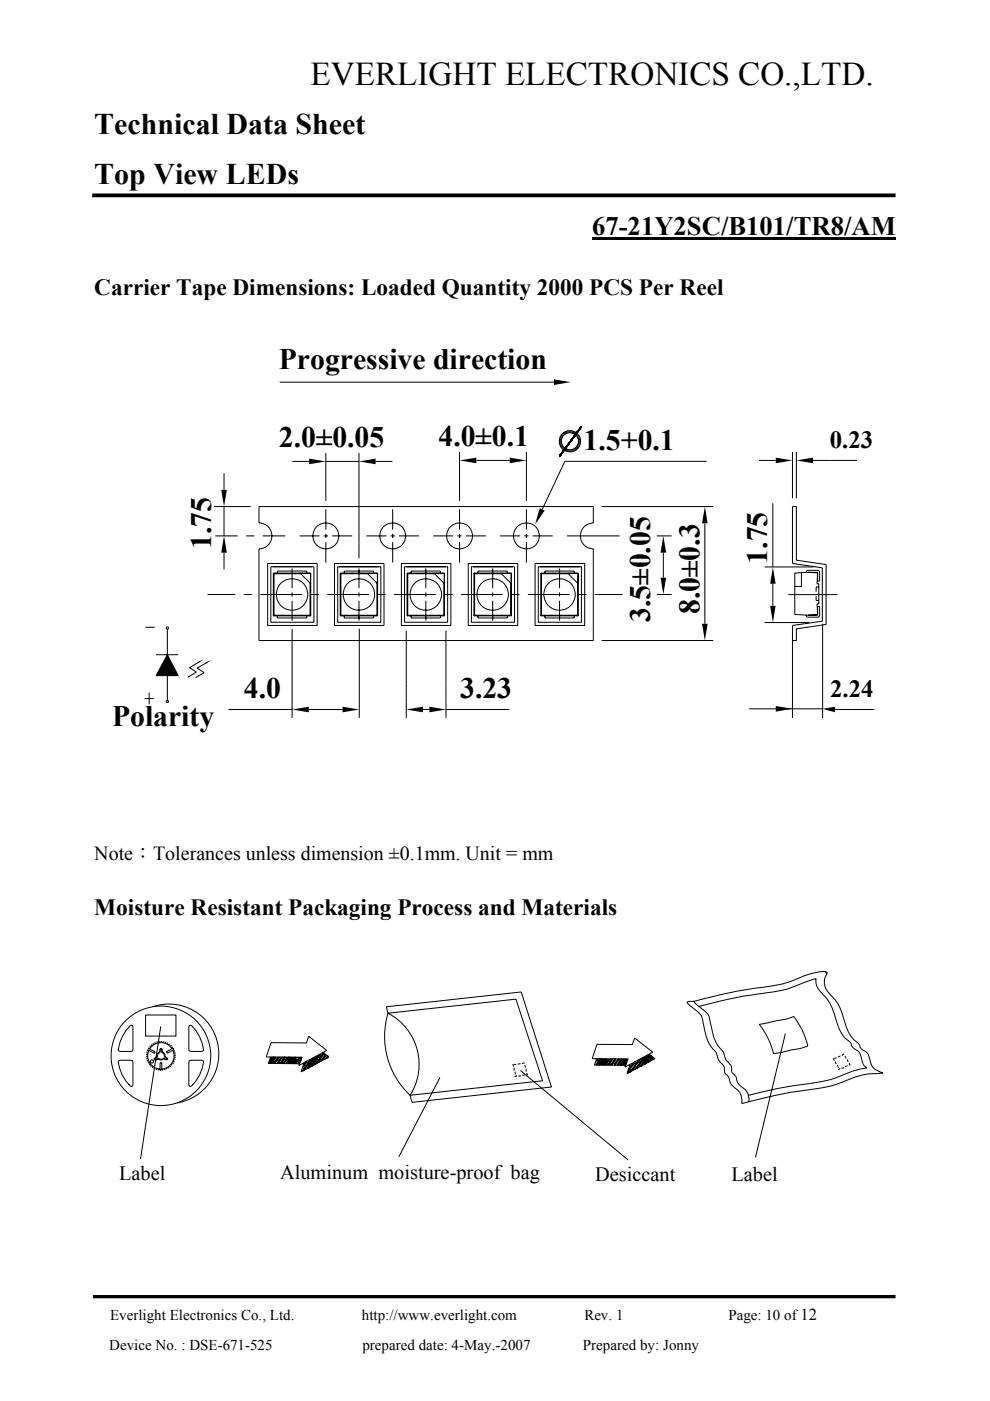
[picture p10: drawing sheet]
<svg xmlns="http://www.w3.org/2000/svg" width="210mm" height="297mm" viewBox="0 0 210 297" stroke-linecap="round" stroke-linejoin="round" font-family="sans-serif">
<path d="M125.6 50.3h64.4v.6h-64.4z" fill="#000"/>
<path d="M19.7 274.9h170.2" fill="none" stroke="#000" stroke-width=".71" stroke-linecap="butt"/>
<path d="M19.6 41.4h170.3" fill="none" stroke="#000" stroke-width=".79" stroke-linecap="butt"/>
<g fill="none" stroke="#000" stroke-width=".21">
<path d="M59.3 81h58.2M62 97.8h3.6M69.1 96.1v10.1M69.1 97.8h7M76.1 96.1v22.3M79.7 97.8h3.5M97.5 95.8v10.4M101 97.6h7.1M111.7 95.8v10.4M118.7 96.6l4.6-6.2-4.6 6.3M119.5 91.7h2.7M119.7 95.4h2.5"/>
<path d="M119.7 95.5h2.4M119.7 91.6h2.3M119.8 91.5h2.2M119.8 95.6h2.2M123.3 90.5l-4.6 6.3M123.3 90.4l-4.6 6.3M149.9 97.8h-30.1l-4.8 10.2M161 97.6h3.5M168.1 95.8v9.8M168.9 95.8v9.8M172.4 97.6h9.4M45.4 107.4h7.7"/>
<path d="M45.7 113.6h4.7M47.5 100.3v3.6M47.5 107.4v6.2M47.5 117.2v3.5M52.2 113.6h1.8M54.9 107.4h70.9v3.5a2.75 2.75 0 0 0-2.7 2.7 2.75 2.75 0 0 0 2.7 2.8v19.4h-70.9v-19.4a2.75 2.75 0 0 0 2.8-2.8 2.75 2.75 0 0 0-2.8-2.7zM55.7 113.6h4.8M56.8 119.5h10.5v13.1h-10.5zM63.5 113.6h4.3M68.7 113.6h.9M69.1 108v4.3M69.1 113.2v.9"/>
<path d="M69.1 115v4.3M70.4 113.6h4.3M71 119.5h10.4v13.1h-10.4zM77.7 113.6h4.3M82.8 113.6h.9M83.3 108v4.3M83.3 113.2v.9M83.3 115v4.3M84.6 113.6h4.3M85.1 119.5h10.5v13.1h-10.5zM91.9 113.6h4.2M97 113.6h.9"/>
<path d="M97.5 108v4.3M97.5 113.2v.9M97.5 115v4.3M98.8 113.6h4.3M99.3 119.5h10.5v13.1h-10.5zM106.1 113.6h4.2M111.2 113.6h.9M111.7 108v4.3M111.7 113.2v.9M111.7 115v4.3M113 113.6h4.2M113.5 119.5h10.5v13.1h-10.5z"/>
<path d="M120.2 113.6h11.2M127.6 107.4h23.7M139.3 113.6h3.2M140.7 117.2v5.3M149.5 111v21.2M163.9 106.7v13.5M30.8 133h2M33.1 138.8h4.7M35.5 138.8l2.3 4.5h-4.7M35.5 133.4v5.4M35.5 138.8l-2.4 4.5M44 126h5.9"/>
<path d="M51.7 126h1.8M55.2 126h8.9M57.4 120.2h9.2v11.7h-9.2zM58 121.5h7.9M58 130.6h7.9M58 121.5l.1 .1M58 121.5v9.1M58.1 121.6h5.7M58.1 130.5h7.7M58.1 130.5l-.1 .1M58.1 121.6v8.9M58.8 121.5v-.4h6.3v.4"/>
<path d="M58.8 130.6v.4h6.3v-.4M62 120.5v4.2M62 125.6v.9M62 127.4v4.2M62 133.4v18.8M63.7 121.6h2.1v2.1zM65.8 130.5l.1 .1M65.8 123.6v6.9M65.9 126h1.7M65.9 121.5l-.1 .1M65.9 121.5v9.1M69.4 126h8.9"/>
<path d="M71.6 120.2h9.2v11.7h-9.2zM72.2 121.5h7.9M72.2 130.6h7.9M72.2 121.5v9.1M72.2 121.5l.1 .1M72.3 121.6h5.7M72.3 130.5h7.6M72.3 121.6v8.9M72.3 130.5l-.1 .1M73 121.5v-.4h6.2v.4M73 130.6v.4h6.2v-.4M76.1 120.5v4.2"/>
<path d="M76.1 125.6v.9M76.1 127.4v4.2M76.2 133.3v18.9M77.9 121.6h2.1v2.1zM79.9 123.6v6.9M79.9 130.5l.2 .1M80.1 126h1.7M80.1 121.5v9.1M80.1 121.5l-.1 .1M83.6 126h8.9M85.8 120.2h9.2v11.7h-9.2zM86.2 133.7v18.5"/>
<path d="M86.3 121.5h8M86.3 130.6h8M86.3 121.5v9.1M86.3 121.5l.2 .1M86.5 121.6h5.7M86.5 130.5h7.6M86.5 121.6v8.9M86.5 130.5l-.2 .1M87.2 121.5v-.4h6.2v.4M87.2 130.6v.4h6.2v-.4M90.3 120.5v4.2M90.3 125.6v.9"/>
<path d="M90.3 127.4v4.2M92.1 121.6h2.1v2.1zM94.1 123.6v6.9M94.1 130.5l.2 .1M94.2 126h1.8M94.3 121.5v9.1M94.3 121.5l-.1 .1M94.6 133.7v18.5M97.8 126h8.8M100 120.2h9.1v11.7h-9.1zM100.5 121.5h8M100.5 130.6h8"/>
<path d="M100.5 121.5v9.1M100.5 121.5l.2 .1M100.7 121.6h5.6M100.7 130.5h7.6M100.7 121.6v8.9M100.7 130.5l-.2 .1M101.4 121.5v-.4h6.2v.4M101.4 130.6v.4h6.2v-.4M104.5 120.5v4.2M104.5 125.6v.9M104.5 127.4v4.2M106.3 121.6h2.1v2.1z"/>
<path d="M108.3 123.6v6.9M108.3 130.5l.2 .1M108.4 126h1.8M108.5 121.5v9.1M108.5 121.5l-.1 .1M112 126h8.8M114.2 120.2h9.1v11.7h-9.1zM114.7 121.5h7.9M114.7 130.6h7.9M114.7 121.5v9.1M114.7 121.5l.2 .1M114.9 121.6h5.6"/>
<path d="M114.9 130.5h7.6M114.9 121.6v8.9M114.9 130.5l-.2 .1M115.6 121.5v-.4h6.2v.4M115.6 130.6v.4h6.2v-.4M118.7 120.5v4.2M118.7 125.6v.9M118.7 127.4v4.2M120.5 121.6h2.1v2.1zM122.5 123.6v6.9M122.5 130.5l.1 .1M122.6 126h1.8"/>
<path d="M122.6 121.5v9.1M122.6 121.5v.1M126.2 126h5.8M127.6 135.8h23.7M139.3 126h3.2M162.2 120.2h10.4M162.2 132h9.5M163.9 123.8v4.6M167.2 126.1h10.4M168.1 135.8h.8v-2.5l6.3-.9v-12.7l-6.3-.9v-11.4h-.8v12.1l6.3 .9v11.3l-6.3 .9v19.6M170 121.4v2.9h-1.4M171 130.4l.2 .4h2.4l.2-.4v-1.8h-.4v1.8h-2"/>
<path d="M171.4 121.3h2v1.9h.4v-1.9l-.2-.4h-2.4l-.2 .5M171.4 121.3l-2.8 .2v8.8l2.8 .1M171.4 121.3l2 .2-.1 2.3h.4v4.2h-.4l.1 2.3-2 .1M173.1 126.3v1h.6M173.7 124.5h-.6v1M174.5 132.2v20.1M30.6 148.1h2M31.6 146.9v2.4M35.5 143.3v5.4M42 140.5l-1.8 1.1 1.5 .9-1.9 1.1M43.6 140.6l-1.8 1 1.5 1-1.8 1.1M48.5 150.4h13.5"/>
<path d="M65.5 150.4h7.1M89.7 150.4h1.4M94.6 150.4h13.4M158.9 150.3h15.6M177.1 150.4h8.3"/>
<circle cx="120.9" cy="93.6" r="2.27"/>
<circle cx="120.9" cy="93.6" r="1.82"/>
<circle cx="69.1" cy="113.6" r="2.75"/>
<circle cx="83.3" cy="113.6" r="2.75"/>
<circle cx="97.5" cy="113.6" r="2.75"/>
<circle cx="111.7" cy="113.6" r="2.75"/>
<circle cx="35.5" cy="133.2" r=".24"/>
<circle cx="61.9" cy="126" r="3.3"/>
<circle cx="76.1" cy="126" r="3.3"/>
<circle cx="90.3" cy="126" r="3.3"/>
<circle cx="104.5" cy="126" r="3.3"/>
<circle cx="118.7" cy="126" r="3.3"/>
<circle cx="35.5" cy="148.7" r=".24"/>
</g>
<g fill="#000">
<path d="M65.6 97.2l3.5 .6-3.5 .6zM76.1 97.8l3.6-.6v1.2zM97.5 97.6l3.5-.6v1.2zM108.1 97l3.6 .6-3.6 .6zM117.5 80.4l3.5 .6-3.5 .6zM118.6 93.6l.5 .3h-.5zM118.6 93.6h.5v.3zM118.6 93.2h.5zM118.6 93.2l.5 .4h-.5zM118.6 93.2h.5v.4zM118.6 93.9h.5zM118.6 93.9l.6 .3h-.5z"/>
<path d="M118.6 93.9h.5l.1 .3zM118.7 94.2l.5 .1zM118.7 94.3l.7 .3h-.5zM118.7 94.3h.5l.2 .3zM118.7 92.8h.5zM118.7 92.8l.4 .4h-.5zM118.7 92.8h.5l-.1 .4zM118.9 94.6h.5zM118.9 92.5l.3 .3h-.5zM118.9 92.5h.5l-.2 .3zM118.9 94.6l.7 .2h-.6zM118.9 94.6h.5l.2 .2z"/>
<path d="M118.9 92.4l.5 .1zM118.9 92.4h.6zM119 94.8l.7 .1zM119.1 92.2l.4 .2h-.6zM119.1 92.2h.5l-.1 .2zM119.1 94.9l.7 .2h-.6zM119.1 94.9h.6l.1 .2zM119.1 92.1l.5 .1zM119.1 92.1h.7zM119.2 95.1l.6 .1zM119.2 95.1h.6v.1zM119.2 92h.7z"/>
<path d="M119.3 91.9h.8zM119.3 95.2h.5l-.2 .2zM119.4 91.8h.9zM119.4 91.8h1zM119.5 91.8h1zM119.5 91.7l1.1 .1zM119.5 91.7h1.5zM119.5 91.8h1.1zM119.7 95.4h1.2zM119.8 95.4h1.1zM119.8 95.3h.7zM119.8 95.3l.8 .1z"/>
<path d="M119.8 95.5l1.9 .2zM119.8 95.2l.7 .1zM119.8 95.2h.4zM119.9 95.1l.3 .1h-.4zM120 95.7h1.6zM120 95.7h1.7zM120.1 91.4h1.6l.3 .2zM120.1 91.4h1.6zM120.2 91.4h1.5zM120.2 95.7l1.1 .1zM120.2 95.7h1.4zM120.4 95.8h.8z"/>
<path d="M120.4 95.8h.9zM120.2 91.4h1.4zM120.4 91.3l1.2 .1zM120.4 91.3h.9zM120.6 91.3h.7zM120.6 95.8h.6zM120.6 91.3h.6zM121 91.7l1.2 .1zM121.1 91.8h1.2zM120.9 95.4h1.3zM121.1 95.4h1.1zM121.2 91.8h1.1z"/>
<path d="M121.3 95.3h1zM121.4 91.8h.8zM121.4 91.8h.9zM121.5 91.8l.7 .1zM121.5 91.8h.7zM121.5 95.2h.9zM121.6 95.2h.8zM121.7 91.9l.4 .1zM121.7 91.9h.5zM121.8 95.1h.7zM121.8 92l.2 .1zM121.8 92h.3z"/>
<path d="M121.9 95h.7zM122.1 92.2l.8 .2h-.6zM122.1 92.2h.6l.2 .2zM122.2 92.1l.5 .1zM121.9 95l.3-.2 .4 .2zM122.2 94.8h.5l-.1 .2zM122.3 94.7l.4 .1h-.5zM122.3 94.7h.5zM122.3 92.4l.6 .1zM122.3 92.5l.7 .3h-.5zM122.3 92.5h.6l.1 .3zM122.4 91.8l.2 .3h-.4z"/>
<path d="M122.3 94.7l.1-.1 .4 .1zM122.4 94.6h.5l-.1 .1zM122.5 92.8h.5zM122.5 94.3l.4 .3h-.5zM122.5 94.3h.5l-.1 .3zM122.5 92.8l.6 .4h-.5zM122.5 92.8h.5l.1 .4zM122.6 94.2l.4 .1h-.5zM122.6 94.2h.4zM122.6 93.2h.5zM122.6 93.2l.5 .4h-.4zM122.6 93.2h.5v.4z"/>
<path d="M122.6 94l.4 .2h-.4zM122.6 94h.5l-.1 .2zM122.7 93.9l.4 .1zM122.7 93.6l.4 .3h-.4zM122.7 93.6h.4v.3zM164.5 97l3.6 .6-3.6 .6zM168.9 97.6l3.5-.6v1.2zM47.5 113.6l.6 3.6h-1.2zM46.9 103.9h1.2l-.6 3.5zM114.5 107.8l1 .5-2 2.9zM140.7 113.6l.6 3.6h-1.2zM149.5 107.4l.6 3.6h-1.2z"/>
<path d="M35.5 138.8l2.3 4.5h-4.7zM140.1 122.5h1.2l-.6 3.5zM148.9 132.2h1.2l-.6 3.6zM163.9 120.2l.6 3.6h-1.2zM163.3 128.5h1.2l-.6 3.5zM41.9 140.4l1.2-.5-1 .7zM43.5 140.5l1.2-.5-.9 .7zM62 150.4l3.5-.6v1.2zM72.6 149.8l3.6 .6-3.6 .6zM86.2 150.4l3.5-.6v1.2zM91.1 149.8l3.5 .6-3.5 .6zM164.5 149.7l3.6 .6-3.6 .6z"/>
<path d="M174.5 150.3l2.6-.5v1.2z"/>
</g>
<path d="M22.1 202.5h167.2v51.6h-167.2z" fill="#fff"/>
<g fill="none" stroke="#000" stroke-width=".21">
<path d="M27.3 217.7h.1M27.6 217.5l.5-.1 .1 .3-.1 5.1-2.7 .1-.2-.1a7.5 7.5 0 0 1 2.4-5.3zM30.9 215.2h6.4v4.5h-6.4zM32.4 213.4a10.6 10.6 0 0 1 13.7 7.5 10.6 10.6 0 0 1-8.6 12.9M34.1 217.6l-4.3 28.1M40.2 217.4h.2a7.4 7.4 0 0 1 2.7 5.4l-.3 .1-2.6-.1zM40.9 217.7h.1M82.3 214.8a12.2 12.2 0 0 1 4.7 17.4M82.3 214.8a17.1 17.1 0 0 0 4.7 17.4M82.3 214.8l-.4-1.3 28.7-3.2 6.4 20.2M82.3 214.8l27.1-3 5.7 17.4M145.8 212.4l.2-.1a8.7 8.7 0 0 0 3.7-.6l2.4-.6a96.6 96.6 0 0 1 11.9-2.1 22.5 22.5 0 0 0 6.6-2.1 9.8 9.8 0 0 1 4.7-.8l.1 .2a3.4 3.4 0 0 0 .6 4.4 10.2 10.2 0 0 1 3.1 5.8l.2 .8a6.8 6.8 0 0 0 2.9 4l.1 .3a1.65 1.65 0 0 0 1.3 1.4l.5 .5 .5 1.5a2.5 2.5 0 0 0 1.7 2.1l1 .4-1.3 .1a17.8 17.8 0 0 0-8 2.1 20.9 20.9 0 0 1-5.1 1.2 102.2 102.2 0 0 0-15.5 3.1 3.3 3.3 0 0 0-1.8-3.5 2.87 2.87 0 0 1-1-2.1l-.4-.5a1.33 1.33 0 0 1-.6-1.5l-.4-.8a3.3 3.3 0 0 1-1.3-2.4 8.4 8.4 0 0 1-2.5-5.2l-.4-1.8a3.8 3.8 0 0 0-2-2.5l-.7-.5a.71 .71 0 0 1-.5-.8z"/>
<path d="M147.3 212.3l.3 .5 1.6 1.3a3.3 3.3 0 0 1 1.5 2.7 10 10 0 0 0 2.7 6.2l.2 .6a3.1 3.1 0 0 0 1.4 2.2l.1 .3a1.83 1.83 0 0 0 .9 2l.1 .2a3.1 3.1 0 0 0 1.8 2.6 2.94 2.94 0 0 1 1 2.7M148.2 213.4a120.8 120.8 0 0 1 17.6-3.4l1.7-.5 4-1.5 1.6-.5a4.1 4.1 0 0 0 1.7 3.6 10.6 10.6 0 0 1 2.6 5.4 7.4 7.4 0 0 0 3 4.6l.1 .3a1.27 1.27 0 0 0 .8 1 2.33 2.33 0 0 1 1.5 2.3 2.34 2.34 0 0 0 1 1.7 26.5 26.5 0 0 0-6.8 2.2l-3.9 .9a95.5 95.5 0 0 0-14.4 2.7M161.1 217.2l5.5-1.1 1.7-.6a15.9 15.9 0 0 1 3 6.3l-1.7 .5-5.5 1.1a16.2 16.2 0 0 0-3-6.2zM166.6 219.1l-6.4 26.3M175.1 206.2l.3 .3M25.2 224.9l.2-.1 2.7 .1 .1 5.1-.3 .4a7.4 7.4 0 0 1-2.7-5.5zM27.3 230h.1M31.1 223.9v.3M31.1 223.4v.3M31.1 224.3l.1 .3M31.2 223v.3M31.2 224.7l.1 .3"/>
<path d="M31.4 225.2l.1 .2M31.4 222.5l-.1 .3M31.5 222.3l1.4 .7-.1 .3-1.5-.7M31.6 222.7a2.8 2.8 0 0 0 2.4 4M31.6 222.1l-.1 .3M31.6 225.6l.2 .2M31.9 225.9l.2 .2M31.9 221.8l-.2 .2M32.2 221.5l-.2 .2M32.2 226.2l.3 .2M32.6 221.2l-.2 .2M32.6 226.5l.3 .1"/>
<path d="M33 221l-.3 .2M33 226.7l.3 .1M33.1 224.6h.1M33.4 220.9l-.2 .1M33.4 226.8h.4M33.9 226.9h.3M33.9 220.8l-.3 .1M34 226.9v-1.6h.3v1.6M34 222.4l.3 .1v.6l.3 .2 .2 .7 .6 .6h-.2l-.5-.3-.3 .3h-.5l-.3-.3-.5 .3h-.2l.5-.5v-.4l.2-.4 .4-.2zM34.1 220.8h.3M34.4 222.6v.4l.4 .2 .2 .8 .5 .4v.2l-.4 .1-.3-.2-.4 .2h-.4l-.5-.2-.4 .3M34.4 222.6l-.2-.3-.2 .1-.1 .6-.6 .6v.4l-.6 .4v.3l.5 .1"/>
<path d="M34.5 220.9h.3M34.6 226.8l-.2 .1M34.9 220.9l.3 .1M35.1 226.7l-.3 .1M35.3 223l1.4-.8 .2 .3-1.4 .8zM35.4 221.1l.2 .1M35.5 226.5l-.3 .2M35.8 221.3l.2 .2M35.9 226.3l-.3 .2M36.1 221.6l.3 .2M36.3 226l-.3 .2M36.4 221.9l.2 .2"/>
<path d="M36.5 222.3a2.81 2.81 0 0 0-4.8 .1M36.5 225.7l-.1 .2M36.7 222.6a2.82 2.82 0 0 1-2.4 4.1M36.7 222.3l.2 .2M36.8 225.3l-.2 .3M36.9 222.7l.1 .3M37 224.9l-.1 .3M37.1 223.1v.3M37.1 224.5l-.1 .2M37.1 223.6l.1 .3M37.2 223.9h.1M37.2 224l-.1 .3"/>
<path d="M40.2 224.9l2.6-.1 .3 .1a7.4 7.4 0 0 1-2.7 5.5l-.4-.4zM40.9 230h.1M57.1 225.4h.1M57.1 225.2h.1M57.1 225h.1M57.1 224.9h.1M57.2 225.3h.1M57.2 225.1h.1M57.3 225h.1M57.3 224.8h.1M57.3 224.6h.1M57.3 225.4h.1"/>
<path d="M57.3 224.5h.1M57.3 225.3h.1M57.3 224.3h.1M57.4 225.1h.1M57.4 224.1h.1M57.4 224.1l-.5 1.4h6.6M57.4 224.9h.1M57.4 224.8h.1M57.4 224.6h.1M57.5 225.4h.1M57.5 224.4h.1M57.5 225.2h.1"/>
<path d="M57.5 224.3h.1M57.5 221.1h7.5l.5-1.4 3.8 3-5.9 3.2 .6-1.7-7.5-.1zM57.5 225h.1M57.5 224.9h.1M57.6 224.7h.1M57.6 224.5h.1M57.6 225.3h.1M57.6 224.4h.1M57.6 225.2h.1M57.6 224.2h.1M57.7 225h.1M57.7 224.8h.1"/>
<path d="M57.7 224.7h.1M57.7 225.5h.1M57.7 224.5h.1M57.8 225.3h.1M57.8 224.3h.1M57.8 225.1h.1M57.8 224.2h.1M57.8 225h.1M57.8 224.8h.1M57.8 224.6h.1M57.9 225.4h.1M57.9 224.5h.1"/>
<path d="M57.9 225.2h.1M57.9 224.3h.1M57.9 225.1h.1M57.9 224.1h.1M58 224.9h.1M58 224.7h.1M58 224.6h.1M58 225.4h.1M58 224.4h.1M58 225.2h.1M58 224.2h.1M58.1 225h.1"/>
<path d="M58.1 224.9h.1M58.1 224.7h.1M58.1 224.5h.1M58.2 225.3h.1M58.2 224.3h.1M58.2 225.1h.1M58.2 224.2h.1M58.2 225h.1M58.2 224.8h.1M58.3 224.6h.1M58.3 225.4h.1M58.3 224.5h.1"/>
<path d="M58.3 225.3h.1M58.3 224.3h.1M58.3 225.1h.1M58.3 224.1h.1M58.4 224.9h.1M58.4 224.8h.1M58.4 224.6h.1M58.4 224.4h.1M58.4 225.4h.1M58.4 225.2h.1M58.4 224.3h.1M58.5 225h.1"/>
<path d="M58.5 224.9h.1M58.5 224.7h.1M58.5 224.5h.1M58.6 225.3h.1M58.6 224.4h.1M58.6 225.2h.1M58.6 224.2h.1M58.6 225h.1M58.7 224.8h.1M58.7 224.7h.1M58.7 225.5h.1M58.7 224.5h.1"/>
<path d="M58.7 225.3h.1M58.7 224.3h.1M58.7 225.1h.1M58.7 224.2h.1M58.8 225h.1M58.8 224.8h.1M58.8 224.6h.1M58.8 225.4h.1M58.8 224.5h.1M58.9 225.2h.1M58.9 224.3h.1M58.9 225.1h.1"/>
<path d="M58.9 224.9h.1M58.9 224.7h.1M58.9 224.6h.1M59 225.4h.1M59 224.4h.1M59 225.2h.1M59 224.2h.1M59 225h.1M59.1 224.9h.1M59.1 224.7h.1M59.1 225.5h.1M59.1 224.5h.1"/>
<path d="M59.1 225.3h.1M59.1 224.3h.1M59.2 225.1h.1M59.2 224.2h.1M59.2 225h.1M59.2 224.8h.1M59.2 224.6h.1M59.2 225.4h.1M59.2 224.5h.1M59.3 225.3h.1M59.3 224.3h.1M59.3 225.1h.1"/>
<path d="M59.3 224.1h.1M59.3 224.9h.1M59.4 224.8h.1M59.4 224.6h.1M59.4 225.4h.1M59.4 224.4h.1M59.4 225.2h.1M59.4 224.3h.1M59.4 225h.1M59.5 224.9h.1M59.5 224.7h.1M59.5 224.5h.1"/>
<path d="M59.5 225.3h.1M59.5 224.4h.1M59.6 225.2h.1M59.6 224.2h.1M59.6 225h.1M59.6 224.8h.1M59.6 224.7h.1M59.6 225.5h.1M59.6 224.5h.1M59.7 225.3h.1M59.7 224.3h.1M59.7 225.1h.1"/>
<path d="M59.7 224.2h.1M59.7 225h.1M59.8 224.8h.1M59.8 224.6h.1M59.8 225.4h.1M59.8 224.5h.1M59.8 225.2h.1M59.8 224.3h.1M59.9 225.1h.1M59.9 224.9h.1M59.9 224.7h.1M59.9 224.6h.1"/>
<path d="M59.9 225.4h.1M59.9 224.4h.1M60 225.2h.1M60 224.2h.1M60 225h.1M60 224.9h.1M60 224.7h.1M60.1 224.5h.1M60.1 225.5h.1M60.1 225.3h.1M60.1 224.3h.1M60.1 225.1h.1"/>
<path d="M60.1 224.2h.1M60.1 225h.1M60.2 224.8h.1M60.2 224.6h.1M60.2 224.5h.1M60.2 225.4h.1M60.2 225.3h.1M60.2 224.3h.1M60.3 225.1h.1M60.3 224.1h.1M60.3 224.9h.1M60.3 224.8h.1"/>
<path d="M60.3 224.6h.1M60.3 224.4h.1M60.3 225.4h.1M60.4 225.2h.1M60.4 224.3h.1M60.4 225h.1M60.4 224.9h.1M60.5 224.7h.1M60.5 224.5h.1M60.5 225.3h.1M60.5 224.4h.1M60.5 225.2h.1"/>
<path d="M60.5 224.2h.1M60.6 225h.1M60.6 224.8h.1M60.6 224.7h.1M60.6 224.5h.1M60.6 225.5h.1M60.6 224.3h.1M60.6 225.3h.1M60.7 225.1h.1M60.7 224.2h.1M60.7 225h.1M60.7 224.8h.1"/>
<path d="M60.7 224.6h.1M60.8 224.5h.1M60.8 225.4h.1M60.8 224.3h.1M60.8 225.2h.1M60.8 225.1h.1M60.8 224.9h.1M60.9 224.7h.1M60.9 224.6h.1M60.9 224.4h.1M60.9 225.4h.1M60.9 224.2h.1"/>
<path d="M60.9 225.2h.1M61 225h.1M61 224.9h.1M61 224.7h.1M61 225.5h.1M61 224.5h.1M61.1 224.3h.1M61.1 225.3h.1M61.1 224.2h.1M61.1 225.1h.1M61.1 225h.1M61.1 224.8h.1"/>
<path d="M61.2 224.6h.1M61.2 224.5h.1M61.2 225.4h.1M61.2 225.3h.1M61.2 224.3h.1M61.2 224.1h.1M61.2 225.1h.1M61.3 224.9h.1M61.3 224.8h.1M61.3 224.6h.1M61.3 224.4h.1M61.3 225.4h.1"/>
<path d="M61.3 224.3h.1M61.3 225.2h.1M61.4 225h.1M61.4 224.9h.1M61.4 224.7h.1M61.4 224.5h.1M61.5 224.4h.1M61.5 225.3h.1M61.5 224.2h.1M61.5 225.2h.1M61.5 225h.1M61.5 224.8h.1"/>
<path d="M61.6 224.7h.1M61.6 224.5h.1M61.6 225.5h.1M61.6 224.3h.1M61.6 225.3h.1M61.6 224.2h.1M61.6 225.1h.1M61.7 225h.1M61.7 224.8h.1M61.7 224.6h.1M61.7 224.5h.1M61.7 225.4h.1"/>
<path d="M61.8 224.3h.1M61.8 225.2h.1M61.8 225.1h.1M61.8 224.9h.1M61.8 224.7h.1M61.8 224.6h.1M61.9 224.4h.1M61.9 225.4h.1M61.9 224.2h.1M61.9 225.2h.1M61.9 225h.1M62 224.9h.1"/>
<path d="M62 224.7h.1M62 224.5h.1M62 225.5h.1M62 224.3h.1M62 225.3h.1M62 224.2h.1M62 225.1h.1M62.1 225h.1M62.1 224.8h.1M62.1 224.6h.1M62.1 224.5h.1M62.1 225.4h.1"/>
<path d="M62.2 224.3h.1M62.2 225.3h.1M62.2 225.1h.1M62.2 224.9h.1M62.2 224.8h.1M62.3 224.6h.1M62.3 224.4h.1M62.3 225.4h.1M62.3 224.3h.1M62.3 225.2h.1M62.3 225h.1M62.4 224.9h.1"/>
<path d="M62.4 224.7h.1M62.4 224.5h.1M62.4 225.5h.1M62.4 224.4h.1M62.4 225.3h.1M62.4 225.2h.1M62.4 224.2h.1M62.5 225h.1M62.5 224.8h.1M62.5 224.7h.1M62.5 224.5h.1M62.5 225.5h.1"/>
<path d="M62.6 224.3h.1M62.6 225.3h.1M62.6 224.2h.1M62.6 225.1h.1M62.6 225h.1M62.6 224.8h.1M62.7 224.6h.1M62.7 224.5h.1M62.7 225.4h.1M62.7 224.3h.1M62.7 225.2h.1M62.7 225.1h.1"/>
<path d="M62.8 224.9h.1M62.8 224.7h.1M62.8 224.6h.1M62.8 225.4h.1M62.8 224.4h.1M62.9 224.2h.1M62.9 225.2h.1M62.9 225h.1M62.9 224.9h.1M62.9 224.7h.1M62.9 225.5h.1M62.9 224.5h.1"/>
<path d="M63 225.3h.1M63 224.3h.1M63 225.1h.1M63 224.2h.1M63 225h.1M63.1 224.8h.1M63.1 224.6h.1M63.1 224.5h.1M63.1 225.4h.1M63.1 225.3h.1M63.1 224.3h.1M63.1 225.1h.1"/>
<path d="M63.2 224.9h.1M63.2 224.8h.1M63.2 224.6h.1M63.2 224.4h.1M63.2 225.4h.1M63.3 224.3h.1M63.3 225.2h.1M63.3 225h.1M63.3 224.9h.1M63.3 224.7h.1M63.4 224.5h.1M63.4 225.5h.1"/>
<path d="M63.4 224.4h.1M63.4 225.3h.1M63.4 224.2h.1M63.4 225.2h.1M63.4 225h.1M63.5 224.8h.1M63.5 224.7h.1M63.5 225.5h.1M63.5 224.5h.1M63.5 224.3h.1M63.5 225.3h.1M63.6 224.2h.1"/>
<path d="M63.6 225.1h.1M63.6 225h.1M63.6 224.8h.1M63.6 224.6h.1M63.6 224.5h.1M63.7 224.3h.1M63.7 224.9h.1M63.8 224.7h.1M63.8 224.6h.1M63.8 224.4h.1M63.8 224.2h.1M64 224.2h.1"/>
<path d="M64 227.1h.1M64 226.9h.1M64.1 227h.1M64.1 226.8h.1M64.2 226.7h.1M64.2 226.5h.1M64.2 226.4h.1M64.2 226.2h.1M64.3 227h.1M64.3 226.8h.1M64.3 226.6h.1M64.3 225.5h.1"/>
<path d="M64.3 226.5h.1M64.3 226.3h.1M64.4 226.1h.1M64.4 226h.1M64.4 226.9h.1M64.4 225.8h.1M64.4 226.8h.1M64.5 225.6h.1M64.5 226.6h.1M64.5 225.5h.1M64.5 226.4h.1M64.5 226.3h.1"/>
<path d="M64.5 226.1h.1M64.5 225.9h.1M64.5 226.9h.1M64.6 225.7h.1M64.6 226.7h.1M64.6 225.6h.1M64.6 226.5h.1M64.6 225.4h.1M64.6 226.4h.1M64.6 225.2h.1M64.6 226.2h.1M64.7 226h.1"/>
<path d="M64.7 225.9h.1M64.7 225.7h.1M64.7 226.7h.1M64.7 225.5h.1M64.7 226.5h.1M64.8 225.4h.1M64.8 226.3h.1M64.8 225.2h.1M64.8 226.1h.1M64.8 226h.1M64.8 225.8h.1M64.9 225.7h.1"/>
<path d="M64.9 226.6h.1M64.9 225.5h.1M64.9 226.4h.1M64.9 225.3h.1M64.9 226.3h.1M64.9 225.1h.1M64.9 226.1h.1M65 225.9h.1M65 225.8h.1M65 225.6h.1M65 226.6h.1M65 226.4h.1"/>
<path d="M65 225.4h.1M65 225.3h.1M65 226.2h.1M65.1 225.1h.1M65.1 226.1h.1M65.1 225.9h.1M65.1 225.7h.1M65.2 225.6h.1M65.2 226.5h.1M65.2 225.4h.1M65.2 226.4h.1M65.2 225.2h.1"/>
<path d="M65.2 226.2h.1M65.2 225h.1M65.2 226h.1M65.2 225.8h.1M65.3 225.7h.1M65.3 225.5h.1M65.3 226.5h.1M65.3 225.3h.1M65.3 226.3h.1M65.3 225.2h.1M65.3 226.1h.1M65.4 225h.1"/>
<path d="M65.4 226h.1M65.4 225.8h.1M65.4 224.8h.1M65.4 225.6h.1M65.4 225.5h.1M65.4 226.4h.1M65.5 225.3h.1M65.5 226.3h.1M65.5 225.1h.1M65.5 226.1h.1M65.5 225h.1M65.5 225.9h.1"/>
<path d="M65.5 224.8h.1M65.5 225.7h.1M65.6 225.6h.1M65.6 225.4h.1M65.6 225.2h.1M65.6 226.2h.1M65.6 225.1h.1M65.6 226h.1M65.7 224.9h.1M65.7 225.9h.1M65.7 224.7h.1M65.7 225.7h.1"/>
<path d="M65.7 225.5h.1M65.7 225.4h.1M65.7 225.2h.1M65.7 226.1h.1M65.8 225h.1M65.8 226h.1M65.8 224.9h.1M65.8 225.8h.1M65.8 224.7h.1M65.8 225.7h.1M65.8 225.5h.1M65.9 225.3h.1"/>
<path d="M65.9 225.1h.1M65.9 226.1h.1M65.9 225h.1M65.9 225.9h.1M65.9 224.8h.1M65.9 225.8h.1M66 224.6h.1M66 225.6h.1M66 225.4h.1M66 225.3h.1M66 225.1h.1M66 226.1h.1"/>
<path d="M66.1 224.9h.1M66.1 225.9h.1M66.1 224.8h.1M66.1 225.7h.1M66.1 224.6h.1M66.1 225.6h.1M66.1 224.4h.1M66.1 225.4h.1M66.2 225.2h.1M66.2 225h.1M66.2 226h.1M66.2 224.9h.1"/>
<path d="M66.2 225.8h.1M66.2 224.7h.1M66.2 225.7h.1M66.3 224.5h.1M66.3 225.5h.1M66.3 224.4h.1M66.3 225.3h.1M66.3 225.2h.1M66.3 225h.1M66.4 224.8h.1M66.4 225.8h.1M66.4 224.7h.1"/>
<path d="M66.4 225.6h.1M66.4 224.5h.1M66.4 225.5h.1M66.4 224.3h.1M66.4 225.3h.1M66.4 225.1h.1M66.5 225h.1M66.5 224.8h.1M66.5 225.7h.1M66.5 224.6h.1M66.5 225.6h.1M66.5 224.5h.1"/>
<path d="M66.5 225.4h.1M66.6 224.3h.1M66.6 225.2h.1M66.6 225.1h.1M66.6 224.9h.1M66.6 224.7h.1M66.6 225.7h.1M66.7 224.6h.1M66.7 225.5h.1M66.7 224.4h.1M66.7 225.4h.1M66.7 224.2h.1"/>
<path d="M66.7 225.2h.1M66.7 225h.1M66.8 224.9h.1M66.8 224.7h.1M66.8 225.7h.1M66.8 224.5h.1M66.8 225.5h.1M66.8 225.3h.1M66.8 224.3h.1M66.9 224.2h.1M66.9 225.1h.1M66.9 225h.1"/>
<path d="M66.9 224.8h.1M66.9 224.6h.1M66.9 225.6h.1M67 224.5h.1M67 225.4h.1M67 224.3h.1M67 225.3h.1M67 225.1h.1M67 224.1h.1M67 224.9h.1M67 224h.1M67.1 224.8h.1"/>
<path d="M67.1 224.6h.1M67.1 224.4h.1M67.1 225.4h.1M67.1 224.3h.1M67.1 225.2h.1M67.1 224.1h.1M67.1 225h.1M67.2 224.9h.1M67.2 223.9h.1M67.2 224.7h.1M67.2 224.5h.1M67.2 224.4h.1"/>
<path d="M67.2 225.3h.1M67.3 224.2h.1M67.3 225.2h.1M67.3 224h.1M67.3 225h.1M67.3 223.9h.1M67.3 224.8h.1M67.3 224.7h.1M67.4 224.5h.1M67.4 225.3h.1M67.4 224.3h.1M67.4 224.2h.1"/>
<path d="M67.4 225.1h.1M67.4 224h.1M67.4 225h.1M67.5 223.8h.1M67.5 224.8h.1M67.5 224.6h.1M67.5 224.5h.1M67.5 225.2h.1M67.5 224.3h.1M67.5 225.1h.1M67.5 224.1h.1M67.6 223.9h.1"/>
<path d="M67.6 224.9h.1M67.6 223.8h.1M67.6 224.7h.1M67.6 224.6h.1M67.6 224.4h.1M67.7 224.2h.1M67.7 225.2h.1M67.7 225h.1M67.7 224.1h.1M67.7 224.9h.1M67.7 223.9h.1M67.8 223.7h.1"/>
<path d="M67.8 224.7h.1M67.8 223.6h.1M67.8 224.5h.1M67.8 224.3h.1M67.8 224.2h.1M67.8 224h.1M67.8 225h.1M67.9 224.8h.1M67.9 223.8h.1M67.9 224.6h.1M67.9 223.7h.1M67.9 223.5h.1"/>
<path d="M67.9 224.5h.1M67.9 224.3h.1M68 224.1h.1M68 224h.1M68 224.9h.1M68 223.8h.1M68 224.8h.1M68 224.6h.1M68 223.6h.1M68.1 224.4h.1M68.1 223.5h.1M68.1 224.3h.1"/>
<path d="M68.1 224.1h.1M68.1 223.9h.1M68.1 224.9h.1M68.2 223.8h.1M68.2 224.7h.1M68.2 223.6h.1M68.2 224.5h.1M68.2 224.4h.1M68.2 223.4h.1M68.2 224.2h.1M68.2 224h.1M68.3 223.9h.1"/>
<path d="M68.3 224.8h.1M68.3 223.7h.1M68.3 224.7h.1M68.3 223.5h.1M68.3 224.5h.1M68.3 223.4h.1M68.3 224.3h.1M68.4 224.2h.1M68.4 224h.1M68.4 224.8h.1M68.4 223.8h.1M68.5 223.6h.1"/>
<path d="M68.5 224.6h.1M68.5 223.5h.1M68.5 224.5h.1M68.5 223.3h.1M68.5 224.3h.1M68.5 223.2h.1M68.5 224.1h.1M68.5 223.1l1.2 1-5.8 3.2 .5-1.8h-.3M68.5 223.9h.1M68.6 223.8h.1M68.6 224.6h.1M68.6 223.6h.1"/>
<path d="M68.6 223.4h.1M68.6 224.4h.1M68.6 223.3h.1M68.6 224.2h.1M68.7 224.1h.1M68.7 223.9h.1M68.7 223.7h.1M68.7 224.5h.1M68.7 223.6h.1M68.7 224.3h.1M68.7 223.4h.1M68.8 224.2h.1"/>
<path d="M68.8 224h.1M68.8 223.8h.1M68.9 223.7h.1M68.9 223.5h.1M68.9 224.5h.1M68.9 224.3h.1M68.9 224.1h.1M69 224h.1M69 223.8h.1M69 223.6h.1M69 224.4h.1M69 224.3h.1"/>
<path d="M69.1 224.1h.1M69.1 223.9h.1M69.1 223.8h.1M69.2 224.4h.1M69.2 224.2h.1M69.2 224h.1M69.2 223.9h.1M69.3 224.3h.1M69.3 224.2h.1M69.4 224h.1M69.4 223.8h.1M69.5 224.1h.1"/>
<path d="M69.5 223.9h.1M69.6 224.1h.1M93.3 228.5l-8.7 16.8M108.8 225.6l.1 .5M109 226.4l.1 .5M109 225.7h.5M109.2 228.1v.1l.4-.1v.1M109.3 227.2v.6M109.9 228.1l.6 .1M110.4 227l22.8 18.9M110.4 225.5l-.6 .1M111.2 225.5l-.1-.1-.4 .1"/>
<path d="M111.3 225.8l.1 .6M111.3 227.9l-.5 .1M111.5 226.6l.1 .6M111.7 227.5l.1 .4h-.1M115.2 229.1l-28.2 3.1M117 230.5l-29.6 3.2-.4-1.5M126.2 225.7h.1M126.2 225.6h.1M126.2 225.4h.1M126.3 225.2h.1M126.3 225.7h.1M126.4 225.5h.1"/>
<path d="M126.4 225.3h.1M126.4 225.2h.1M126.4 225h.1M126.5 225.8h.1M126.5 224.8h.1M126.5 225.6h.1M126.5 224.7h.1M126.5 225.5h.1M126.5 224.5h.1M126.5 224.5l-.4 1.3 6.6 .1M126.5 225.3h.1M126.6 225.1h.1"/>
<path d="M126.6 225h.1M126.6 225.7h.1M126.6 224.8h.1M126.6 221.4l7.5 .1 .5-1.4 3.8 3-5.9 3.2 .6-1.8h-7.5zM126.6 225.6h.1M126.6 224.6h.1M126.7 225.4h.1M126.7 225.2h.1M126.7 225.1h.1M126.7 224.9h.1M126.7 224.7h.1M126.7 225.7h.1"/>
<path d="M126.8 225.5h.1M126.8 224.6h.1M126.8 225.4h.1M126.8 225.2h.1M126.9 225h.1M126.9 225.8h.1M126.9 224.9h.1M126.9 224.7h.1M126.9 225.7h.1M126.9 225.5h.1M126.9 224.5h.1M127 225.3h.1"/>
<path d="M127 225.1h.1M127 225h.1M127 225.8h.1M127 224.8h.1M127 225.6h.1M127 224.6h.1M127.1 225.4h.1M127.1 224.5h.1M127.1 225.3h.1M127.1 225.1h.1M127.1 224.9h.1M127.2 225.7h.1"/>
<path d="M127.2 224.8h.1M127.2 225.6h.1M127.2 224.6h.1M127.2 225.4h.1M127.2 225.2h.1M127.3 225h.1M127.3 224.9h.1M127.3 225.7h.1M127.3 224.7h.1M127.3 225.5h.1M127.3 224.5h.1M127.4 225.3h.1"/>
<path d="M127.4 225.2h.1M127.4 225h.1M127.4 225.8h.1M127.4 224.8h.1M127.4 224.7h.1M127.4 225.6h.1M127.5 225.5h.1M127.5 224.5h.1M127.5 225.3h.1M127.5 225.1h.1M127.6 225h.1M127.6 225.7h.1"/>
<path d="M127.6 224.8h.1M127.6 225.6h.1M127.6 224.6h.1M127.6 225.4h.1M127.7 225.2h.1M127.7 225.1h.1M127.7 224.9h.1M127.7 225.7h.1M127.7 224.7h.1M127.7 225.5h.1M127.7 224.6h.1M127.8 225.4h.1"/>
<path d="M127.8 225.2h.1M127.8 225h.1M127.8 225.8h.1M127.8 224.9h.1M127.9 225.7h.1M127.9 224.7h.1M127.9 225.5h.1M127.9 224.5h.1M127.9 225.3h.1M127.9 225.1h.1M128 225h.1M128 224.8h.1"/>
<path d="M128 225.8h.1M128 225.6h.1M128 224.6h.1M128 225.4h.1M128.1 225.3h.1M128.1 225.1h.1M128.1 224.9h.1M128.1 225.7h.1M128.1 224.8h.1M128.1 225.6h.1M128.1 224.6h.1M128.2 225.4h.1"/>
<path d="M128.2 225.2h.1M128.2 225h.1M128.2 225.8h.1M128.2 224.9h.1M128.3 225.7h.1M128.3 224.7h.1M128.3 225.5h.1M128.3 224.5h.1M128.3 225.3h.1M128.3 225.2h.1M128.4 225h.1M128.4 225.8h.1"/>
<path d="M128.4 224.8h.1M128.4 225.6h.1M128.4 224.7h.1M128.4 225.5h.1M128.4 224.5h.1M128.5 225.3h.1M128.5 225.1h.1M128.5 225h.1M128.5 225.7h.1M128.5 224.8h.1M128.6 225.6h.1M128.6 224.6h.1"/>
<path d="M128.6 225.4h.1M128.6 225.2h.1M128.6 225.1h.1M128.7 224.9h.1M128.7 224.7h.1M128.7 225.7h.1M128.7 225.5h.1M128.7 224.6h.1M128.7 225.4h.1M128.8 225.2h.1M128.8 225h.1M128.8 225.8h.1"/>
<path d="M128.8 224.9h.1M128.8 225.7h.1M128.8 224.7h.1M128.8 225.5h.1M128.8 224.5h.1M128.9 225.3h.1M128.9 225.1h.1M128.9 225h.1M128.9 225.8h.1M128.9 224.8h.1M129 225.6h.1M129 224.6h.1"/>
<path d="M129 225.4h.1M129 225.3h.1M129 225.1h.1M129.1 224.9h.1M129.1 225.7h.1M129.1 224.8h.1M129.1 225.6h.1M129.1 224.6h.1M129.1 225.4h.1M129.2 225.2h.1M129.2 225h.1M129.2 224.9h.1"/>
<path d="M129.2 225.8h.1M129.2 224.7h.1M129.2 225.7h.1M129.3 225.5h.1M129.3 224.5h.1M129.3 225.3h.1M129.3 225.2h.1M129.3 225h.1M129.3 224.8h.1M129.3 225.8h.1M129.4 224.7h.1M129.4 225.6h.1"/>
<path d="M129.4 225.5h.1M129.4 224.5h.1M129.4 225.3h.1M129.5 225.1h.1M129.5 225h.1M129.5 224.8h.1M129.5 225.7h.1M129.5 225.6h.1M129.5 224.6h.1M129.5 225.4h.1M129.6 225.2h.1M129.6 225.1h.1"/>
<path d="M129.6 224.9h.1M129.6 224.7h.1M129.6 225.7h.1M129.7 225.5h.1M129.7 224.6h.1M129.7 225.4h.1M129.7 225.2h.1M129.7 225h.1M129.8 224.9h.1M129.8 225.8h.1M129.8 224.7h.1M129.8 225.7h.1"/>
<path d="M129.8 225.5h.1M129.8 224.5h.1M129.8 225.3h.1M129.9 225.1h.1M129.9 225h.1M129.9 224.8h.1M129.9 225.8h.1M129.9 224.6h.1M129.9 225.6h.1M130 225.4h.1M130 225.3h.1M130 225.1h.1"/>
<path d="M130 224.9h.1M130 224.8h.1M130 225.7h.1M130.1 224.6h.1M130.1 225.6h.1M130.1 225.4h.1M130.1 225.2h.1M130.2 225h.1M130.2 224.9h.1M130.2 225.8h.1M130.2 224.7h.1M130.2 225.7h.1"/>
<path d="M130.2 224.5h.1M130.2 225.5h.1M130.2 225.3h.1M130.3 225.2h.1M130.3 225h.1M130.3 224.8h.1M130.3 225.8h.1M130.3 224.7h.1M130.3 225.6h.1M130.4 224.5h.1M130.4 225.5h.1M130.4 225.3h.1"/>
<path d="M130.4 225.1h.1M130.4 225h.1M130.5 224.8h.1M130.5 225.7h.1M130.5 224.6h.1M130.5 225.6h.1M130.5 225.4h.1M130.5 225.2h.1M130.6 225.1h.1M130.6 224.9h.1M130.6 224.7h.1M130.6 225.7h.1"/>
<path d="M130.6 225.5h.1M130.6 224.6h.1M130.7 225.4h.1M130.7 225.2h.1M130.7 225h.1M130.7 224.9h.1M130.7 225.8h.1M130.7 224.7h.1M130.7 225.7h.1M130.8 225.5h.1M130.8 224.5h.1M130.8 225.3h.1"/>
<path d="M130.8 225.1h.1M130.9 225h.1M130.9 224.8h.1M130.9 225.8h.1M130.9 224.6h.1M130.9 225.6h.1M130.9 225.4h.1M130.9 225.3h.1M131 225.1h.1M131 224.9h.1M131 224.8h.1M131 225.7h.1"/>
<path d="M131 224.6h.1M131 225.6h.1M131.1 225.4h.1M131.1 225.2h.1M131.1 225h.1M131.1 224.9h.1M131.1 225.8h.1M131.2 224.7h.1M131.2 225.7h.1M131.2 224.5h.1M131.2 225.5h.1M131.2 225.3h.1"/>
<path d="M131.2 225.2h.1M131.3 225h.1M131.3 224.8h.1M131.3 225.8h.1M131.3 224.7h.1M131.3 225.6h.1M131.3 225.5h.1M131.4 225.3h.1M131.4 225.1h.1M131.4 225h.1M131.4 224.8h.1M131.4 225.7h.1"/>
<path d="M131.4 225.6h.1M131.4 224.6h.1M131.5 225.4h.1M131.5 225.2h.1M131.5 225.1h.1M131.6 224.9h.1M131.6 225.9h.1M131.6 224.7h.1M131.6 225.7h.1M131.6 224.6h.1M131.6 225.5h.1M131.6 225.4h.1"/>
<path d="M131.6 225.2h.1M131.7 225h.1M131.7 224.9h.1M131.7 225.8h.1M131.7 224.7h.1M131.7 225.7h.1M131.7 224.5h.1M131.7 225.5h.1M131.8 225.3h.1M131.8 225.1h.1M131.8 225h.1M131.8 224.8h.1"/>
<path d="M131.8 225.8h.1M131.9 224.6h.1M131.9 225.6h.1M131.9 225.4h.1M131.9 225.3h.1M131.9 225.1h.1M132 224.9h.1M132 224.8h.1M132 225.7h.1M132 224.6h.1M132 225.6h.1M132 225.4h.1"/>
<path d="M132.1 225.2h.1M132.1 225h.1M132.1 224.9h.1M132.1 225.8h.1M132.1 224.7h.1M132.1 225.7h.1M132.1 224.5h.1M132.1 225.5h.1M132.2 225.3h.1M132.2 225.2h.1M132.2 225h.1M132.2 224.8h.1"/>
<path d="M132.2 225.8h.1M132.3 224.7h.1M132.3 225.6h.1M132.3 225.5h.1M132.3 225.3h.1M132.3 225.1h.1M132.4 225h.1M132.4 224.8h.1M132.4 225.7h.1M132.4 224.6h.1M132.4 225.6h.1M132.4 225.4h.1"/>
<path d="M132.5 225.2h.1M132.5 225.1h.1M132.5 224.9h.1M132.5 225.9h.1M132.5 224.7h.1M132.5 225.7h.1M132.6 224.6h.1M132.6 225.5h.1M132.6 225.4h.1M132.6 225.2h.1M132.6 225h.1M132.7 224.9h.1"/>
<path d="M132.7 225.8h.1M132.7 224.7h.1M132.7 225.7h.1M132.7 224.5h.1M132.7 225.5h.1M132.7 225.3h.1M132.8 225.1h.1M132.8 225h.1M132.8 224.8h.1M132.8 224.6h.1M132.9 225.3h.1M132.9 225.1h.1"/>
<path d="M132.9 224.9h.1M132.9 224.8h.1M133 224.6h.1M133.1 224.5h.1M133.1 227.4h.1M133.1 227.3h.1M133.2 227.4h.1M133.3 227.2h.1M133.3 227h.1M133.3 226.9h.1M133.3 226.7h.1M133.4 226.5h.1"/>
<path d="M133.4 227.3h.1M133.4 227.2h.1M133.4 227h.1M133.5 225.9h.1M133.5 226.8h.1M133.5 226.7h.1M133.5 226.5h.1M133.5 226.3h.1M133.5 227.3h.1M133.6 226.1h.1M133.6 227.1h.1M133.6 226h.1"/>
<path d="M133.6 226.9h.1M133.6 225.8h.1M133.6 226.8h.1M133.6 226.6h.1M133.7 226.4h.1M133.7 226.3h.1M133.7 227.2h.1M133.7 226.1h.1M133.7 227.1h.1M133.7 225.9h.1M133.7 226.9h.1M133.8 225.8h.1"/>
<path d="M133.8 226.7h.1M133.8 225.6h.1M133.8 226.6h.1M133.8 226.4h.1M133.8 226.2h.1M133.9 226.1h.1M133.9 227h.1M133.9 225.9h.1M133.9 226.8h.1M133.9 225.7h.1M133.9 226.7h.1M133.9 226.5h.1"/>
<path d="M133.9 225.6h.1M133.9 226.4h.1M134 226.2h.1M134 226h.1M134 227h.1M134 225.8h.1M134 226.8h.1M134 225.7h.1M134 226.6h.1M134.1 225.5h.1M134.1 226.5h.1M134.1 226.3h.1"/>
<path d="M134.1 226.1h.1M134.1 226h.1M134.1 226.9h.1M134.2 225.8h.1M134.2 226.8h.1M134.2 225.6h.1M134.2 226.6h.1M134.2 225.5h.1M134.2 226.4h.1M134.2 226.3h.1M134.3 226.1h.1M134.3 225.9h.1"/>
<path d="M134.3 226.9h.1M134.3 225.7h.1M134.3 226.7h.1M134.3 225.6h.1M134.3 226.5h.1M134.4 225.4h.1M134.4 226.4h.1M134.4 226.2h.1M134.4 226h.1M134.4 225.9h.1M134.4 226.8h.1M134.5 225.7h.1"/>
<path d="M134.5 226.7h.1M134.5 225.5h.1M134.5 226.5h.1M134.5 225.4h.1M134.5 226.3h.1M134.5 225.2h.1M134.5 226.1h.1M134.6 226h.1M134.6 225.8h.1M134.6 226.8h.1M134.6 225.7h.1M134.6 226.6h.1"/>
<path d="M134.6 225.5h.1M134.6 226.4h.1M134.6 225.3h.1M134.6 226.3h.1M134.7 225.1h.1M134.7 226.1h.1M134.7 225.9h.1M134.7 225.8h.1M134.7 225.6h.1M134.7 226.6h.1M134.8 225.4h.1M134.8 226.4h.1"/>
<path d="M134.8 225.3h.1M134.8 226.2h.1M134.8 225.1h.1M134.8 226.1h.1M134.8 225.9h.1M134.9 225.7h.1M134.9 225.6h.1M134.9 226.5h.1M134.9 225.4h.1M134.9 226.4h.1M134.9 225.2h.1M134.9 226.2h.1"/>
<path d="M135 225h.1M135 226h.1M135 225.8h.1M135 225.7h.1M135 225.5h.1M135 226.5h.1M135.1 225.3h.1M135.1 226.3h.1M135.1 225.2h.1M135.1 226.1h.1M135.1 225h.1M135.1 226h.1"/>
<path d="M135.1 225.8h.1M135.1 225.6h.1M135.2 225.5h.1M135.2 226.4h.1M135.2 225.3h.1M135.2 226.3h.1M135.2 225.1h.1M135.2 226.1h.1M135.3 225h.1M135.3 225.9h.1M135.3 224.8h.1M135.3 225.7h.1"/>
<path d="M135.3 225.6h.1M135.3 225.4h.1M135.3 226.4h.1M135.3 225.2h.1M135.3 226.2h.1M135.4 225.1h.1M135.4 226h.1M135.4 224.9h.1M135.4 225.9h.1M135.4 224.7h.1M135.4 225.7h.1M135.4 225.5h.1"/>
<path d="M135.5 225.4h.1M135.5 225.2h.1M135.5 226.1h.1M135.5 225h.1M135.5 226h.1M135.6 224.9h.1M135.6 225.8h.1M135.6 224.7h.1M135.6 225.7h.1M135.6 225.5h.1M135.6 225.3h.1M135.6 225.1h.1"/>
<path d="M135.6 226.1h.1M135.7 225h.1M135.7 225.9h.1M135.7 224.8h.1M135.7 225.8h.1M135.7 224.6h.1M135.7 225.6h.1M135.7 225.4h.1M135.8 225.3h.1M135.8 225.1h.1M135.8 226.1h.1M135.8 224.9h.1"/>
<path d="M135.8 225.9h.1M135.8 224.8h.1M135.8 225.7h.1M135.8 224.6h.1M135.8 225.6h.1M135.9 225.4h.1M135.9 225.2h.1M135.9 225h.1M135.9 226h.1M136 224.9h.1M136 225.8h.1M136 224.7h.1"/>
<path d="M136 225.7h.1M136 225.5h.1M136 224.5h.1M136 225.3h.1M136 225.2h.1M136.1 225h.1M136.1 226h.1M136.1 224.8h.1M136.1 225.8h.1M136.1 224.7h.1M136.1 225.6h.1M136.1 224.5h.1"/>
<path d="M136.1 225.5h.1M136.2 224.3h.1M136.2 225.3h.1M136.2 225.1h.1M136.2 225h.1M136.2 224.8h.1M136.2 225.7h.1M136.3 224.6h.1M136.3 225.6h.1M136.3 224.5h.1M136.3 225.4h.1M136.3 224.3h.1"/>
<path d="M136.3 225.2h.1M136.3 225.1h.1M136.4 224.9h.1M136.4 224.7h.1M136.4 225.7h.1M136.4 224.6h.1M136.4 225.5h.1M136.4 224.4h.1M136.4 225.4h.1M136.5 224.2h.1M136.5 225.2h.1M136.5 225h.1"/>
<path d="M136.5 224.9h.1M136.5 224.7h.1M136.5 225.7h.1M136.5 225.5h.1M136.5 224.5h.1M136.6 224.3h.1M136.6 225.3h.1M136.6 224.2h.1M136.6 225.1h.1M136.6 225h.1M136.7 224.8h.1M136.7 224.6h.1"/>
<path d="M136.7 225.6h.1M136.7 224.5h.1M136.7 225.4h.1M136.7 224.3h.1M136.7 225.3h.1M136.8 224.1h.1M136.8 225.1h.1M136.8 224.9h.1M136.8 224.8h.1M136.8 224.6h.1M136.8 225.6h.1M136.8 224.4h.1"/>
<path d="M136.8 225.4h.1M136.9 224.3h.1M136.9 225.2h.1M136.9 224.1h.1M136.9 225h.1M136.9 224.9h.1M136.9 223.9h.1M136.9 224.7h.1M137 224.5h.1M137 224.4h.1M137 225.3h.1M137 224.2h.1"/>
<path d="M137 225.2h.1M137 224h.1M137 225h.1M137.1 223.9h.1M137.1 224.8h.1M137.1 224.7h.1M137.1 224.5h.1M137.1 224.3h.1M137.1 225.3h.1M137.2 224.2h.1M137.2 225.1h.1M137.2 224h.1"/>
<path d="M137.2 225h.1M137.2 223.8h.1M137.2 224.8h.1M137.2 224.6h.1M137.2 224.5h.1M137.3 224.3h.1M137.3 225.2h.1M137.3 224.1h.1M137.3 225.1h.1M137.3 223.9h.1M137.3 224.9h.1M137.4 223.8h.1"/>
<path d="M137.4 224.7h.1M137.4 224.6h.1M137.4 224.4h.1M137.4 224.2h.1M137.4 225.2h.1M137.4 225h.1M137.4 224.1h.1M137.5 223.9h.1M137.5 224.9h.1M137.5 223.7h.1M137.5 224.7h.1M137.5 224.5h.1"/>
<path d="M137.5 224.3h.1M137.6 224.2h.1M137.6 225.1h.1M137.6 224h.1M137.6 225h.1M137.6 224.8h.1M137.6 223.8h.1M137.6 224.6h.1M137.6 223.7h.1M137.7 223.5h.1M137.7 224.5h.1M137.7 223.5l1.2 1-5.9 3.1 .6-1.7h-.4"/>
<path d="M137.7 224.3h.1M137.7 224.1h.1M137.7 224h.1M137.7 224.9h.1M137.8 223.8h.1M137.8 224.8h.1M137.8 224.6h.1M137.8 223.6h.1M137.8 224.4h.1M137.8 224.3h.1M137.9 224.1h.1M137.9 223.9h.1"/>
<path d="M137.9 224.9h.1M137.9 223.8h.1M137.9 224.7h.1M137.9 224.5h.1M137.9 224.4h.1M138 224.2h.1M138 224h.1M138 223.9h.1M138 224.8h.1M138 224.7h.1M138.1 224.5h.1M138.1 224.3h.1"/>
<path d="M138.1 224.2h.1M138.1 224h.1M138.2 224.8h.1M138.2 224.6h.1M138.2 224.5h.1M138.2 224.3h.1M138.3 224.1h.1M138.3 224.7h.1M138.3 224.6h.1M138.3 224.4h.1M138.4 224.2h.1M138.5 224.7h.1"/>
<path d="M138.5 224.5h.1M138.5 224.3h.1M138.5 224.2h.1M138.6 224.5h.1M138.6 224.3h.1M138.8 224.4h.1M176.8 224.4l.2 .5M177.1 225.1l.3 .5M177.4 224.3l-.5 .1M177.6 225.8l.2 .6M177.8 226.7h.4M178.3 223.9l-.6 .2"/>
<path d="M179 223.6l-.1-.1-.4 .3M179.1 226.4l-.6 .1M179.2 223.9l.2 .5M179.6 224.6l.3 .6M179.8 225.9l-.5 .3M180.1 225.4l.2 .4h-.2"/>
<circle cx="32.2" cy="225" r=".36"/>
<circle cx="34.1" cy="223.9" r="10.6"/>
</g>
<text font-size="7" x="65.9" y="17.9">EVERLIGHT ELECTRONICS CO.,LTD.</text>
<g font-size="6.3">
<text x="20" y="28.4">Technical Data Sheet</text>
<text x="20" y="38.9">Top View LEDs</text>
<text x="59.1" y="78.3">Progressive direction</text>
<text x="59.2" y="94.8">2.0±0.05</text>
<text x="93" y="94.5">4.0±0.1</text>
<text x="123.8" y="95.4">1.5+0.1</text>
<text x="44.8" y="116.4" transform="rotate(-90 44.8 116.4)">1.75</text>
<text x="162.7" y="119.5" transform="rotate(-90 162.7 119.5)">1.75</text>
<text x="137.9" y="131.8" transform="rotate(-90 137.9 131.8)">3.5±0.05</text>
<text x="148.4" y="130.2" transform="rotate(-90 148.4 130.2)">8.0±0.3</text>
<text x="51.7" y="147.9">4.0</text>
<text x="97.6" y="147.9">3.23</text>
<text x="23.8" y="154">Polarity</text>
</g>
<text font-size="5.7" x="125.6" y="49.7">67-21Y2SC/B101/TR8/AM</text>
<g font-size="5.2">
<text x="176" y="94.9">0.23</text>
<text x="176.1" y="147.8">2.24</text>
</g>
<g font-size="4.9">
<text x="20" y="62.6">Carrier Tape Dimensions: Loaded Quantity 2000 PCS Per Reel</text>
<text x="20" y="194.1">Moisture Resistant Packaging Process and Materials</text>
</g>
<g font-size="4.3">
<text x="25.3" y="250.2">Label</text>
<text x="59.4" y="249.9">Aluminum moisture-proof bag</text>
<text x="126.2" y="250.3">Desiccant</text>
<text x="155.2" y="250.3">Label</text>
</g>
<text font-size="4.2" x="20" y="182.2">Note：Tolerances unless dimension ±0.1mm. Unit = mm</text>
<g font-size="3.2">
<text x="23.4" y="279.9">Everlight Electronics Co., Ltd.</text>
<text x="76.8" y="279.9">http://www.everlight.com</text>
<text x="123.9" y="279.9">Rev. 1</text>
<text x="154.5" y="279.9">Page: 10 of12</text>
<text x="23.2" y="286.3">Device No. : DSE-671-525</text>
<text x="76.9" y="286.3">prepared date: 4-May.-2007</text>
<text x="123.7" y="286.3">Prepared by: Jonny</text>
</g>
</svg>
